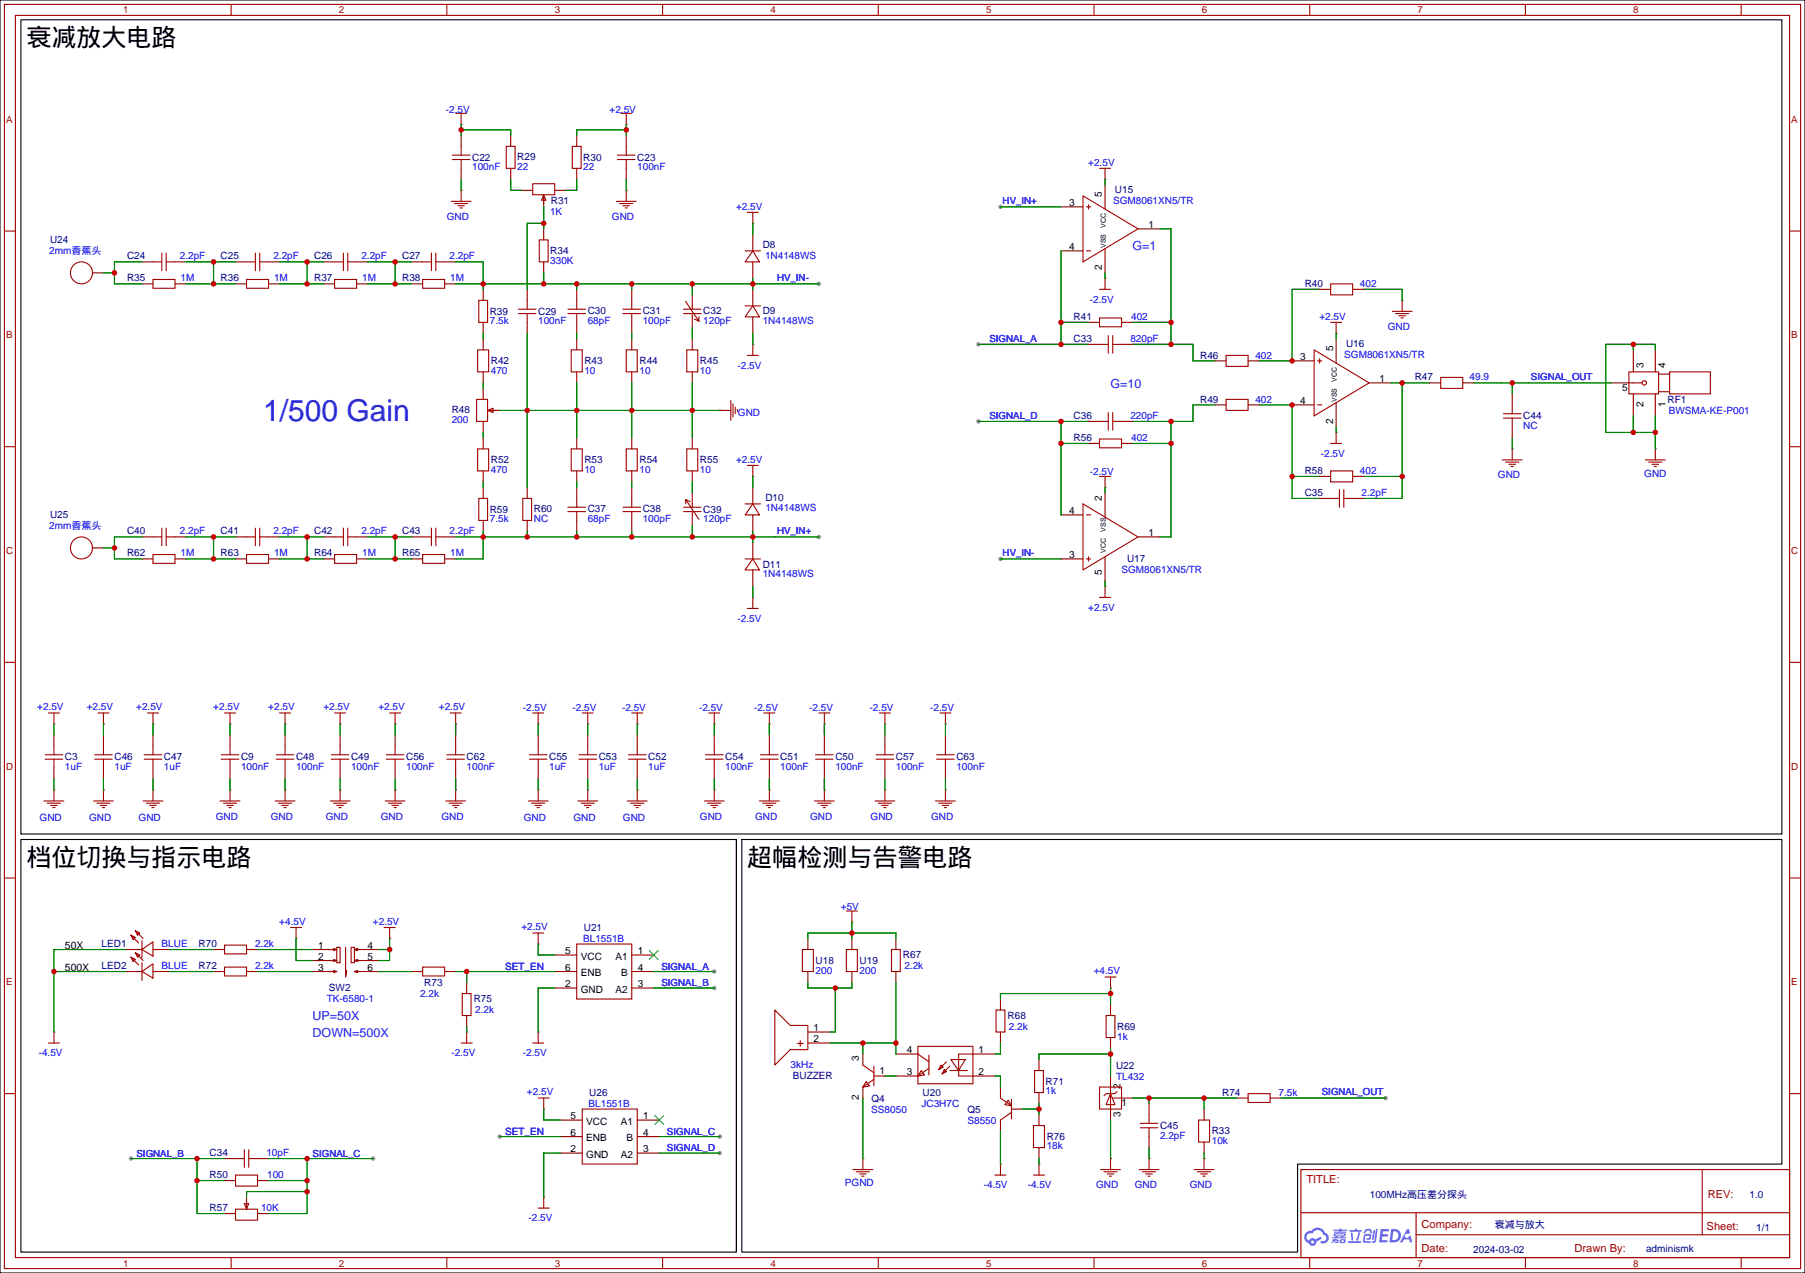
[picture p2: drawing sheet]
<svg xmlns="http://www.w3.org/2000/svg" width="417mm" height="294mm" viewBox="0 0 417 294" stroke-linecap="round" stroke-linejoin="round" font-family="sans-serif">
<path d="M0 0h416.6v293.9h-416.6z" fill="#fff" stroke="#000" stroke-width=".25"/>
<g fill="#999">
<circle cx="189" cy="65.5" r=".51"/>
<circle cx="189" cy="124" r=".51"/>
<circle cx="164.8" cy="224.3" r=".51"/>
<circle cx="164.8" cy="228.1" r=".51"/>
<circle cx="319.8" cy="253.5" r=".51"/>
<circle cx="230.9" cy="129" r=".51"/>
<circle cx="230.9" cy="47.8" r=".51"/>
<circle cx="166.1" cy="262.4" r=".51"/>
<circle cx="166.1" cy="266.2" r=".51"/>
<circle cx="115.3" cy="262.4" r=".51"/>
<circle cx="225.8" cy="97.3" r=".51"/>
<circle cx="225.8" cy="79.5" r=".51"/>
<circle cx="30.2" cy="267.5" r=".51"/>
<circle cx="86.1" cy="267.5" r=".51"/>
</g>
<g fill="none" stroke="#a10000" stroke-width=".25">
<path d="M1 1h414.5v291.9h-414.5zM3.6 3.6h409.4v286.7h-409.4zM53.3 1v2.6M103.1 1v2.6M152.9 1v2.6M202.7 1v2.6M252.5 1v2.6M302.3 1v2.6M352 1v2.6M401.8 1v2.6M1 53.3h2.6M413 53.3h2.5"/>
<path d="M1 103.1h2.6M413 103.1h2.5M1 152.9h2.6M413 152.9h2.5M1 202.7h2.6M413 202.7h2.5M1 252.5h2.6M413 252.5h2.5M300.2 270h112.8v20.3h-112.8zM300.3 280h112.6M326.8 280v10.1M392.8 270v15.1"/>
<path d="M53.3 290.3v2.6M103.1 290.3v2.6M152.9 290.3v2.6M202.7 290.3v2.6M252.5 290.3v2.6M302.3 290.3v2.6M326.8 285.1h86.1M352 290.3v2.6M401.8 290.3v2.6"/>
</g>
<g fill="#5487ff">
<path d="M318.7 283.7h1.6l.3 .2-.1 .3-1.3 .1-.1 .6h1.1l.2 .3-.3 .3h-1.1l-.1 .8h1.2l.1 .2-.1 .3h-1.9z"/>
<path d="M324.7 283.8h.5l.2 .9-.4 .2a.49 .49 0 0 0-.7 .2 .49 .49 0 0 0 .3 .7 .49 .49 0 0 0 .6-.4l.3-.2 .4 1.6h-.5l-.2-.7h-1.2l-.3 .7h-.6z"/>
<path d="M316.9 284h.4l-.2 2-.3 .2-.1-.2z"/>
<path d="M317.5 283.7h.4l-.3 2.7a.57 .57 0 0 1-.4 .5 .57 .57 0 0 1-.6-.2l.6-.3z"/>
<path d="M315.1 283.9l.5-.2h.7l.3 1h-.3l-.3-.6h-.6l-.4 .6h-.3z"/>
<path d="M314.9 285l1.2-.1a.76 .76 0 0 1 .4 .7 .76 .76 0 0 1-.6 .6h-.5l-.1-.2 .7-.2 .1-.5h-.9l-.3 1.2h1.3l.2 .3-.3 .1h-1.1l-.4-.1-.1-.4z"/>
<path d="M311.1 286.5h2.9l.1 .2-.2 .2h-2.7z"/>
<path d="M313.5 284.5h.4a2.55 2.55 0 0 1-.8 1.9l-.1-.1z"/>
<path d="M311.7 284.5h.4l.2 1.7-.2 .2-.2-.2z"/>
<path d="M311.4 284h1.3v-.4h.4v.4h1l.2 .2-.2 .2h-2.6z"/>
<path d="M307.4 286.1l1-.1v.1l.4 .1v.7l-.7 .1v-.3l.4-.1v-.1l-.3-.1-.8 .6-.1-.3 .5-.3h-.4z"/>
<path d="M307.8 283.9h1.3l.1-.2 .4-.1v.3h1.2l.1 .1-1.4 .2v.1h1l.2 .2-.2 .1h-2.6v-.3h1.2v-.1h-1.3z"/>
<path d="M321.1 283.7l-.5 3.1h1a1.56 1.56 0 0 0 1.7-1.6 1.56 1.56 0 0 0-1.8-1.5zM321.6 284.3a1.05 1.05 0 0 1 1.1 1.1 1.05 1.05 0 0 1-1.4 .9z"/>
<path d="M307.8 284.8v.5l.4 .3h-.8l.1 .3 3.2-.1-.1-.2h-.7l.1-.1a.43 .43 0 0 0 .5-.3 .43 .43 0 0 0-.2-.5h-2.2zM308.2 285h2l-.2 .2h-1.8zM308.6 285.4h1l-.1 .2h-.9z"/>
<path d="M309.2 286.2v.8l1.3-.1v-.8zM309.6 286.4h.5v.3h-.6z"/>
<path d="M301.4 284.6a1.47 1.47 0 0 0 .7 2.4 .89 .89 0 0 0 1 .6 .89 .89 0 0 0 .7-1l1.2-.6-.2-.5-1.2 .6-.4-.2h-.6l-.5 .5a.9 .9 0 0 1-.5-1.2 .9 .9 0 0 1 1.3-.4 1.3 1.3 0 0 1 1.3-.8 1.3 1.3 0 0 1 1.2 1.1 .75 .75 0 0 1 .7 .9 .75 .75 0 0 1-1.1 .5l-.2 .1v.3a1.28 1.28 0 0 0 1.8-.6 1.28 1.28 0 0 0-.8-1.7 1.9 1.9 0 0 0-3.3-.5l-.6 .1zM302.6 286.7a.35 .35 0 0 1 .7 0 .35 .35 0 0 1-.7 0z"/>
</g>
<g fill="none" stroke="#a10000" stroke-width=".25">
<path d="M104.4 36.8h4.1M104.4 35.8h4.1M105.2 26.2h2.5M106.4 26.2v2.5M106.4 33.8v2M106.4 36.8v2.1M116.8 33.8h2.1v5.1h-2.1zM132.1 33.8h2v5.1h-2zM142.5 36.8h4.1M142.5 35.8h4.1M143.3 26.2h2.5M144.5 26.2v2.5"/>
<path d="M144.5 33.8v2M144.5 36.8v2.1M253.7 38.9h2.6M255 38.9v2.5M37.3 58.4v4.1M38.4 58.4v4.1M58.9 58.4v4.1M59.9 58.4v4.1M79.2 58.4v4.1M80.3 58.4v4.1M99.6 58.4v4.1M100.6 58.4v4.1"/>
<path d="M104.1 46.5h4.6M104.9 47h3M105.7 47.5h1.5M106.2 48h.5M106.4 43.9v2.6M122.9 42.4h5.1v2.6h-5.1zM124.5 55.4h2v5.1h-2zM125.5 45l.5 1.2h-1zM125.5 45.5v1.2M142.2 46.5h4.6M143 47h3M143.8 47.5h1.5"/>
<path d="M144.3 48h.5M144.5 43.9v2.6M172 57.9h3.5M172.5 49h2.5M173.7 57.9l1.6 2.6h-3.3zM173.7 49v2.6M249.9 45.2l12.7 7.6-12.7 7.7zM250.7 57.9h1M250.7 47.8h1M251.2 47.2v1.1M35.3 64.5h5.1v2h-5.1zM35.3 60.5h2"/>
<path d="M38.4 60.5h2M56.9 64.5h5.1v2h-5.1zM56.9 60.5h2M59.9 60.5h2.1M77.2 64.5h5.1v2h-5.1zM77.2 60.5h2M80.3 60.5h2M97.5 64.5h5.1v2h-5.1zM97.5 60.5h2.1M100.6 60.5h2M110.5 69.3h2v5.1h-2zM119.6 72.4h4.1"/>
<path d="M119.6 71.4h4.1M121.7 69.3v2.1M121.7 72.4v2M131.1 72.4h4M131.1 71.4h4M133.1 69.3v2.1M133.1 72.4v2M143.8 72.4h4M143.8 71.4h4M145.8 69.3v2.1M145.8 72.4v2M157.7 72.4h4.1"/>
<path d="M157.7 71.4h4.1M158.2 69.6l3.1 4.6v-1M159.8 70.6v.8M159.8 72.4v.8M160.3 73.7l1 .5M172 70.6h3.5M173.7 70.6l1.6 2.6h-3.3zM173.7 79.5v2.5M253.7 73.4h5.1v2h-5.1zM253.7 66.8h2.6M253.7 79.5h2.1M255 64.3v2.5"/>
<path d="M255.8 77.5v4M256.8 77.5v4M256.8 79.5h2M307.1 65.5h5.1v2.6h-5.1zM307.1 74.4h2.5M308.4 74.4v2.6M321.3 71.9h4.6M322.1 72.4h3M322.8 72.9h1.6M323.3 73.4h.5M323.6 69.3v2.6M110 92.2h2.5v5.1h-2.5z"/>
<path d="M110.2 80.8h2.6v5.1h-2.6zM112.5 94.7l1.3-.5v1zM113 94.7h1.3M131.8 80.8h2.6v5.1h-2.6zM144.5 80.8h2.6v5.1h-2.6zM158.5 80.8h2.5v5.1h-2.5zM166.1 94.7h2.6M168.7 92.5v4.5M169.2 93.2v3.1M169.7 94v1.5M170.2 94.5v.5M172.5 82h2.5"/>
<path d="M253.7 97.3h2.1M255.8 95.2v4.1M256.8 95.2v4.1M256.8 97.3h2M283 82h5v2.6h-5zM283 92.2h5v2.5h-5zM303.3 80.8l12.7 7.6-12.7 7.6zM304 93.5h1.1M304 83.3h1.1M304.5 82.8v1M308.4 99.8v2.6M332.5 87.1h5.1v2.6h-5.1z"/>
<path d="M347 96.5h4M347 95.5h4M349 93.5v2M349 96.5v2.1M375.9 85.9h6.9v5h-6.9zM376.9 88.4h2.1M382.8 90.4h2.5M382.8 86.4h2.5M385.3 85.9h9.4v5h-9.4zM110.2 103.6h2.6v5.1h-2.6zM110.5 115.1h2v5h-2zM120.6 115.1h2.1v5h-2.1z"/>
<path d="M131.1 118.1h4M131.1 117.1h4M131.8 103.6h2.6v5.1h-2.6zM133.1 115.1v2M133.1 118.1v2M143.8 118.1h4M143.8 117.1h4M144.5 103.6h2.6v5.1h-2.6zM145.8 115.1v2M145.8 118.1v2M157.7 118.1h4.1M157.7 117.1h4.1"/>
<path d="M158.2 116.3v-1l3.1 4.6M158.2 115.3l1.1 .5M158.5 103.6h2.5v5.1h-2.5zM159.8 116.3v.8M159.8 118.1v.8M172 116.3h3.5M172.5 107.4h2.5M173.7 116.3l1.6 2.6h-3.3zM173.7 107.4v2.6M249.9 116.3l12.7 7.7-12.7 7.6zM250.7 118.9h1M253.7 101.3h5.1v2.1h-5.1z"/>
<path d="M253.7 110h2.6M255 110v2.5M307.1 108.7h5.1v2.6h-5.1zM307.1 102.4h2.5M307.1 115.1h2M309.1 113v4.1M310.1 113v4.1M310.1 115.1h2.1M346.7 106.2h4.6M347.5 106.7h3M348.2 107.2h1.6M348.7 107.7h.5"/>
<path d="M349 103.6v2.6M379.7 106.2h4.6M380.5 106.7h3M381.3 107.2h1.5M381.8 107.7h.5M382 103.6v2.6M35.3 128h5.1v2h-5.1zM35.3 124h2M37.3 121.9v4.1M38.4 124h2M38.4 121.9v4.1M56.9 128h5.1v2h-5.1z"/>
<path d="M56.9 124h2M58.9 121.9v4.1M59.9 124h2.1M59.9 121.9v4.1M77.2 128h5.1v2h-5.1zM77.2 124h2M79.2 121.9v4.1M80.3 124h2M80.3 121.9v4.1M97.5 128h5.1v2h-5.1zM97.5 124h2.1M99.6 121.9v4.1"/>
<path d="M100.6 121.9v4.1M100.6 124h2M172 129h3.5M173.7 129l1.6 2.6h-3.3zM173.7 137.9v2.6M250.7 129h1M251.2 128.5v1M253.7 137.9h2.6M255 135.4v2.5M172.5 140.5h2.5M10.4 175.3h4.1M10.4 174.2h4.1"/>
<path d="M11.2 164.6h2.5M12.4 164.6v2.5M12.4 172.2v2M12.4 175.3v2M21.8 175.3h4.1M21.8 174.2h4.1M22.6 164.6h2.5M23.9 164.6v2.5M23.9 172.2v2M23.9 175.3v2M33.3 175.3h4M33.3 174.2h4"/>
<path d="M34 164.6h2.6M35.3 164.6v2.5M35.3 172.2v2M35.3 175.3v2M51.1 175.3h4M51.1 174.2h4M51.8 164.6h2.6M53.1 164.6v2.5M53.1 172.2v2M53.1 175.3v2M63.8 175.3h4M63.8 174.2h4"/>
<path d="M64.5 164.6h2.6M65.8 164.6v2.5M65.8 172.2v2M65.8 175.3v2M76.5 175.3h4M76.5 174.2h4M77.2 164.6h2.6M78.5 164.6v2.5M78.5 172.2v2M78.5 175.3v2M89.2 175.3h4M89.2 174.2h4"/>
<path d="M89.9 164.6h2.6M91.2 164.6v2.5M91.2 172.2v2M91.2 175.3v2M103.1 175.3h4.1M103.1 174.2h4.1M103.9 164.6h2.5M105.2 164.6v2.5M105.2 172.2v2M105.2 175.3v2M122.2 175.3h4M122.2 174.2h4"/>
<path d="M122.9 164.6h2.6M124.2 164.6v2.5M124.2 172.2v2M124.2 175.3v2M133.6 175.3h4.1M133.6 174.2h4.1M134.4 164.6h2.5M135.6 164.6v2.5M135.6 172.2v2M135.6 175.3v2M145 175.3h4.1M145 174.2h4.1"/>
<path d="M145.8 164.6h2.5M147.1 164.6v2.5M147.1 172.2v2M147.1 175.3v2M162.8 175.3h4.1M162.8 174.2h4.1M163.6 164.6h2.5M164.8 164.6v2.5M164.8 172.2v2M164.8 175.3v2M175.5 175.3h4.1M175.5 174.2h4.1"/>
<path d="M176.3 164.6h2.5M177.5 164.6v2.5M177.5 172.2v2M177.5 175.3v2M188.2 175.3h4.1M188.2 174.2h4.1M189 164.6h2.5M190.2 164.6v2.5M190.2 172.2v2M190.2 175.3v2M202.2 175.3h4M202.2 174.2h4"/>
<path d="M202.9 164.6h2.6M204.2 164.6v2.5M204.2 172.2v2M204.2 175.3v2M216.2 175.3h4M216.2 174.2h4M216.9 164.6h2.6M218.2 164.6v2.5M218.2 172.2v2M218.2 175.3v2M10.2 184.9h4.5M10.9 185.4h3.1"/>
<path d="M11.7 185.9h1.5M12.2 186.4h.5M12.4 182.4v2.5M21.6 184.9h4.6M22.4 185.4h3M23.1 185.9h1.5M23.6 186.4h.5M23.9 182.4v2.5M33 184.9h4.6M33.8 185.4h3M34.5 185.9h1.6M35.1 186.4h.5"/>
<path d="M35.3 182.4v2.5M50.8 184.9h4.6M51.6 185.4h3M52.3 185.9h1.5M52.8 186.4h.5M53.1 182.4v2.5M63.5 184.9h4.6M64.3 185.4h3M65 185.9h1.5M65.5 186.4h.5M65.8 182.4v2.5M76.2 184.9h4.6"/>
<path d="M77 185.4h3M77.7 185.9h1.5M78.2 186.4h.5M78.5 182.4v2.5M88.9 184.9h4.6M89.7 185.4h3M90.4 185.9h1.5M90.9 186.4h.5M91.2 182.4v2.5M102.9 184.9h4.5M103.6 185.4h3.1M104.4 185.9h1.5"/>
<path d="M104.9 186.4h.5M105.2 182.4v2.5M121.9 184.9h4.6M122.7 185.4h3M123.4 185.9h1.6M124 186.4h.5M124.2 182.4v2.5M133.3 184.9h4.6M134.1 185.4h3.1M134.9 185.9h1.5M135.4 186.4h.5M135.6 182.4v2.5"/>
<path d="M144.8 184.9h4.6M145.5 185.4h3.1M146.3 185.9h1.5M146.8 186.4h.5M147.1 182.4v2.5M162.6 184.9h4.5M163.3 185.4h3.1M164.1 185.9h1.5M164.6 186.4h.5M164.8 182.4v2.5M175.3 184.9h4.5M176 185.4h3.1"/>
<path d="M176.8 185.9h1.5M177.3 186.4h.5M177.5 182.4v2.5M188 184.9h4.5M188.7 185.4h3.1M189.5 185.9h1.5M190 186.4h.5M190.2 182.4v2.5M201.9 184.9h4.6M202.7 185.4h3M203.5 185.9h1.5M204 186.4h.5"/>
<path d="M204.2 182.4v2.5M215.9 184.9h4.6M216.7 185.4h3M217.4 185.9h1.5M217.9 186.4h.5M218.2 182.4v2.5M30.2 215.9l1 .5-.5 .5zM30.2 215.9l1.8 1.8M31.2 220l1.1 .5-.6 .5zM31.2 214.9l1.1 .5-.6 .5zM31.2 220l1.8 1.7M31.2 214.9l1.8 1.8"/>
<path d="M32.8 219.2l2.5-1.8v3.3zM32.8 217.2v4M51.8 218.2h5.1v2h-5.1zM67.1 214.1h2.5M68.3 214.1v2.6M74.7 219.2h3l-.7 .3M77 218.9l.7 .3M77.7 218.7h.8v3.5h-.8zM79.8 218.7v6.9l.2-1.6M81 218.7h.8v3.5h-.8zM82.5 218.9l-.7 .3M84.8 219.2h-3l.7 .3"/>
<path d="M88.6 214.1h2.6M89.9 214.1v2.6M122.9 215.4h2.6M124.2 215.4v2.5M133.1 217.9h12.7v12.7h-12.7zM185.2 219.2h2.5v5.1h-2.5zM195.3 219.2h2.6v5.1h-2.6zM195.3 210.3h2.6M196.6 210.3v2.6M205.7 219.2h2.1v5.1h-2.1zM12.4 238.3v2.5M30.2 221l1 .5-.5 .5z"/>
<path d="M30.2 221l1.8 1.8M32.8 224.3l2.5-1.8v3.3zM32.8 222.2v4.1M51.8 223.3h5.1v2h-5.1zM74.7 224.3h3l-.7 .2M74.7 221.7h3l-.7 .3M77 224l.7 .3M77 221.5l.7 .2M82.5 224l-.7 .3M82.5 221.5l-.7 .2M84.8 224.3h-3l.7 .2M84.8 221.7h-3l.7 .3"/>
<path d="M97.5 223.3h5.1v2h-5.1zM106.7 229.4h2v5h-2zM107.7 238.3v2.5M124.2 238.3v2.5M178.8 233.2l3.6 3.5h4v5.6h-4l-3.6 3.6zM229.9 233.2h2v5.1h-2zM255 225.6h2.6M255.3 234.4h2v5.1h-2zM256.3 225.6v2.5M11.2 240.8h2.5M106.4 240.8h2.6M122.9 240.8h2.6"/>
<path d="M124.2 253.5h2.5M125.5 253.5v2.5M134.4 256h12.7v12.7h-12.7zM199.1 245.9l2.6 1.7M199.9 249.7l.8 1-1.6 .3zM201.7 249.2l-2.6 1.8M201.7 246.1v4.6M211.8 241.6h12.7v8.6h-12.7zM211.8 243.3l2.6 1.8M212.6 247.1l.8 1.1-1.6 .2zM214.4 246.6l-2.6 1.8M214.4 243.6v4.6"/>
<path d="M217.2 245.9l.5 .5-1 .5zM217.9 246.9l.5 .5-1 .5zM218.4 245.1l-1.7 1.8M219.2 246.1l-1.8 1.8M219.2 247.1h4.1M219.5 244.6h3.3l-1.6 2.5zM224.5 243.3h-3.3v5.1h3.3M230.9 253.5l2.5 1.8M232.7 254l.7 1.3-1.5-.3zM233.4 256.8l-2.5 1.8M233.4 253.7v4.6M238.5 259.8h2.5v5.1h-2.5z"/>
<path d="M238.8 247.1h2v5.1h-2zM253.7 251h5.1v5h-5.1zM256.3 252.5l1 2.5h-2zM256.3 251v5M256.8 253.5h2M257.8 252l-.5 .5h-2l-.5 .5M263.1 259.3h4.1M265.2 257.3v2M276.6 258.6h2.5v5.1h-2.5zM288 252.5h5.1v2h-5.1zM54.4 271.3h5v2.5h-5zM54.4 279.1h5v2.6h-5z"/>
<path d="M54.4 267.5h2M56.4 277.9h1l-.5 1.2zM56.4 265.4v4.1M56.9 277.4v1.2M57.4 265.4v4.1M57.4 267.5h2M124.2 278.9h2.5M125.5 276.4v2.5M196.8 270h4.6M197.6 270.5h3.1M198.4 271h1.5M198.9 271.5h.5"/>
<path d="M199.1 267.5v2.5M229.6 271.3h2.6M230.9 268.7v2.6M238.5 271.3h2.5M239.8 268.7v2.6M254 270h4.6M254.8 270.5h3M255.5 271h1.5M256 271.5h.5M256.3 267.5v2.5M262.9 270h4.6M263.1 260.3h4.1"/>
<path d="M263.7 270.5h3M264.4 271h1.5M264.9 271.5h.5M265.2 260.3v2.1M265.2 267.5v2.5M275.6 270h4.6M276.4 270.5h3M277.1 271h1.5M277.6 271.5h.5M277.9 267.5v2.5"/>
<circle cx="18.8" cy="63" r="2.54"/>
<circle cx="379.5" cy="88.4" r=".51"/>
<circle cx="18.8" cy="126.5" r="2.54"/>
</g>
<g fill="none" stroke="#870000" stroke-width=".25">
<path d="M106.4 28.7h.1M106.4 31.2v2.6M106.4 38.9v2.5M117.9 31.2v2.6M117.9 38.9v2.5M133.1 31.2v2.6M133.1 38.9v2.5M144.5 28.7h.1M144.5 31.2v2.6M144.5 38.9v2.5M106.4 43.9h.1M120.4 43.9h2.5"/>
<path d="M125.5 45.2v2.6M125.5 52.8v2.6M128 43.9h2.6M144.5 43.9h.1M173.7 51.6h.1M173.7 54.1v3.8M244.9 47.8h5M244.9 57.9h5M255 41.4h.1M255 42.7v5.6M255 57.4v5.6M262.6 52.8h5.1"/>
<path d="M21.3 63h2.6M32.8 60.5h2.5M32.8 65.5h2.5M40.4 60.5h2.5M40.4 65.5h2.5M54.4 60.5h2.5M54.4 65.5h2.5M62 60.5h2.5M62 65.5h2.5M74.7 60.5h2.5M74.7 65.5h2.5M82.3 60.5h2.5"/>
<path d="M82.3 65.5h2.5M95 60.5h2.5M95 65.5h2.5M102.6 60.5h2.6M102.6 65.5h2.6M111.5 66.8v2.5M111.5 74.4v2.6M111.5 78.2v2.6M121.7 66.8v2.5M121.7 74.4v2.6M125.5 60.5v2.5M133.1 66.8v2.5"/>
<path d="M133.1 74.4v2.6M133.1 78.2v2.6M145.8 66.8v2.5M145.8 74.4v2.6M145.8 78.2v2.6M159.8 68.1v2.5M159.8 73.2v2.5M159.8 78.2v2.6M173.7 79.5h.1M173.7 60.5v3.8M173.7 66.8v3.8M173.7 73.2v3.8"/>
<path d="M251.2 74.4h2.5M251.2 79.5h2.5M255 64.3h.1M258.8 74.4h2.6M258.8 79.5h2.6M304.5 66.8h2.6M308.4 77h.1M308.4 78.2v5.6M312.2 66.8h2.5M323.6 69.3h.1M111.5 85.9v2.5M111.5 89.7v2.5"/>
<path d="M111.5 97.3v2.5M112.8 94.7h2.5M133.1 85.9v2.5M145.8 85.9v2.5M159.8 85.9v2.5M166.1 94.7h.1M251.2 97.3h2.5M258.8 97.3h2.6M280.4 83.3h2.6M280.4 93.5h2.6M288 83.3h2.6M288 93.5h2.6"/>
<path d="M298.2 83.3h5.1M298.2 93.5h5.1M308.4 99.8h.1M308.4 93v5.6M316 88.4h5.1M329.9 88.4h2.6M337.6 88.4h2.5M349 90.9v2.6M349 98.6v2.5M371.9 88.4h5M376.9 80.8v5.1M376.9 90.9v5.1"/>
<path d="M382 80.8v5.1M382 90.9v5.1M111.5 101.1v2.5M111.5 108.7v2.6M111.5 112.5v2.6M121.7 112.5v2.6M133.1 101.1v2.5M133.1 108.7v2.6M133.1 112.5v2.6M145.8 101.1v2.5M145.8 108.7v2.6M145.8 112.5v2.6"/>
<path d="M159.8 101.1v2.5M159.8 108.7v2.6M159.8 113.8v2.5M159.8 118.9v2.5M173.7 110h.1M173.7 112.5v3.8M173.7 118.9v3.8M244.9 118.9h5M251.2 102.4h2.5M255 112.5h.1M255 113.8v5.6M258.8 102.4h2.6"/>
<path d="M304.5 115.1h2.6M304.5 110h2.6M312.2 115.1h2.5M312.2 110h2.5M349 103.6h.1M382 103.6h.1M21.3 126.5h2.6M32.8 124h2.5M32.8 129h2.5M40.4 124h2.5M40.4 129h2.5M54.4 124h2.5"/>
<path d="M54.4 129h2.5M62 124h2.5M62 129h2.5M74.7 124h2.5M74.7 129h2.5M82.3 124h2.5M82.3 129h2.5M95 124h2.5M95 129h2.5M102.6 124h2.6M102.6 129h2.6M111.5 120.1v2.6"/>
<path d="M121.7 120.1v2.6M133.1 120.1v2.6M145.8 120.1v2.6M173.7 137.9h.1M173.7 125.2v3.8M173.7 131.6v3.8M244.9 129h5M255 135.4h.1M255 128.5v5.6M262.6 124h5.1M12.4 167.1h.1M12.4 169.7v2.5"/>
<path d="M12.4 177.3v2.5M23.9 167.1h.1M23.9 169.7v2.5M23.9 177.3v2.5M35.3 167.1h.1M35.3 169.7v2.5M35.3 177.3v2.5M53.1 167.1h.1M53.1 169.7v2.5M53.1 177.3v2.5M65.8 167.1h.1M65.8 169.7v2.5"/>
<path d="M65.8 177.3v2.5M78.5 167.1h.1M78.5 169.7v2.5M78.5 177.3v2.5M91.2 167.1h.1M91.2 169.7v2.5M91.2 177.3v2.5M105.2 167.1h.1M105.2 169.7v2.5M105.2 177.3v2.5M124.2 167.1h.1M124.2 169.7v2.5"/>
<path d="M124.2 177.3v2.5M135.6 167.1h.1M135.6 169.7v2.5M135.6 177.3v2.5M147.1 167.1h.1M147.1 169.7v2.5M147.1 177.3v2.5M164.8 167.1h.1M164.8 169.7v2.5M164.8 177.3v2.5M177.5 167.1h.1M177.5 169.7v2.5"/>
<path d="M177.5 177.3v2.5M190.2 167.1h.1M190.2 169.7v2.5M190.2 177.3v2.5M204.2 167.1h.1M204.2 169.7v2.5M204.2 177.3v2.5M218.2 167.1h.1M218.2 169.7v2.5M218.2 177.3v2.5M12.4 182.4h.1M23.9 182.4h.1"/>
<path d="M35.3 182.4h.1M53.1 182.4h.1M65.8 182.4h.1M78.5 182.4h.1M91.2 182.4h.1M105.2 182.4h.1M124.2 182.4h.1M135.6 182.4h.1M147.1 182.4h.1M164.8 182.4h.1M177.5 182.4h.1M190.2 182.4h.1"/>
<path d="M204.2 182.4h.1M218.2 182.4h.1M29 219.2h3.8M35.3 219.2h3.8M49.3 219.2h2.5M56.9 219.2h2.5M68.3 216.7h.1M72.1 219.2h2.6M84.8 219.2h2.6M89.9 216.7h.1M124.2 217.9h.1M186.4 216.7v2.5"/>
<path d="M196.6 212.9h.1M196.6 216.7v2.5M206.8 216.7v2.5M12.4 238.3h.1M29 224.3h3.8M35.3 224.3h3.8M49.3 224.3h2.5M56.9 224.3h2.5M72.1 224.3h2.6M72.1 221.7h2.6M84.8 224.3h2.6M84.8 221.7h2.6"/>
<path d="M95 224.3h2.5M102.6 224.3h2.6M107.7 238.3h.1M107.7 226.8v2.6M107.7 234.4v2.6M124.2 238.3h.1M128 220.5h5.1M128 228.1h5.1M128 224.3h5.1M145.8 220.5h5.1M145.8 228.1h5.1M145.8 224.3h5.1"/>
<path d="M186.4 238.3h5.1M186.4 224.3v2.5M196.6 224.3v2.5M206.8 224.3v2.5M230.9 230.6v2.6M230.9 238.3v2.5M256.3 228.1h.1M256.3 231.9v2.5M256.3 239.5v2.6M125.5 256h.1M129.3 258.6h5.1M147.1 258.6h5"/>
<path d="M186.4 240.8h5.1M199.1 243.3v2.6M199.1 251v2.5M201.7 248.4h2.5M206.8 243.3h5M206.8 248.4h5M224.5 243.3h5.1M224.5 248.4h5.1M230.9 251v2.5M230.9 258.6v2.5M233.4 256h2.6M239.8 244.6v2.5"/>
<path d="M239.8 252.2v2.6M239.8 257.3v2.5M256.3 248.4v2.6M256.3 256v2.6M258.8 253.5h2.6M265.2 254.8v2.5M277.9 256v2.6M285.5 253.5h2.5M293.1 253.5h2.6M51.8 272.5h2.6M51.8 267.5h2.6M56.9 276.4v2.5"/>
<path d="M59.4 272.5h2.6M59.4 267.5h2.6M125.5 276.4h.1M129.3 266.2h5.1M129.3 262.4h5.1M147.1 266.2h5M147.1 262.4h5M199.1 267.5h.1M230.9 268.7h.1M239.8 268.7h.1M239.8 264.9v2.6M256.3 267.5h.1"/>
<path d="M265.2 267.5h.1M265.2 262.4v2.5M277.9 267.5h.1M277.9 263.7v2.5M51.8 280.2h2.6M59.4 280.2h2.6"/>
</g>
<path d="M149.9 219.5l2 2M151.9 219.5l-2 2M151.1 257.6l2.1 2M153.2 257.6l-2.1 2" fill="none" stroke="#3c3" stroke-width=".25"/>
<path d="M4.8 4.6h406.4v187.9h-406.4zM4.8 193.8h165.1v95.3h-165.1zM171.2 193.8h240v74.9h-111.7v20.4h-128.3z" fill="none" stroke="#000" stroke-width=".25"/>
<g fill="none" stroke="#008700" stroke-width=".25">
<path d="M106.4 30h11.5v1.2M106.4 28.7v2.5M144.5 30h-11.4v1.2M144.5 28.7v2.5M106.4 41.4v2.5M117.9 41.4v2.5h2.5M125.5 47.8v5M125.5 51.6h-3.8v15.2M133.1 41.4v2.5h-2.5M144.5 41.4v2.5M173.7 51.6v2.5M230.9 47.8h14"/>
<path d="M244.9 57.9v21.6M255 41.4v1.3M267.7 52.8h2.6v26.7M23.9 63h2.5M32.8 60.5h-6.4v5h6.4M42.9 65.5h11.5M42.9 60.5h11.5M49.3 60.5v5M64.5 65.5h10.2M64.5 60.5h10.2M70.9 60.5v5M84.8 65.5h10.2"/>
<path d="M84.8 60.5h10.2M91.2 60.5v5M105.2 65.5h83.8M105.2 60.5h6.3v6.3M111.5 77v1.2M121.7 77v35.5M125.5 63v2.5M133.1 65.5v1.3M133.1 77v1.2M145.8 65.5v1.3M145.8 77v1.2M159.8 65.5v2.6"/>
<path d="M159.8 75.7v2.5M173.7 64.3v2.5M173.7 77v2.5M225.8 79.5h25.4M244.9 74.4h6.3M255 63v1.3M261.4 79.5h13.9v3.8h5.1M261.4 74.4h8.9M304.5 66.8h-6.3v16.5h-7.6M308.4 77v1.2M314.7 66.8h8.9v2.5M376.9 79.5v1.3"/>
<path d="M111.5 88.4v1.3M111.5 99.8v1.3M115.3 94.7h50.8M133.1 88.4v12.7M145.8 88.4v12.7M159.8 88.4v12.7M225.8 97.3h25.4M244.9 97.3v21.6M270.3 97.3v26.7h-2.6M280.4 93.5h-5.1v3.8h-13.9M290.6 93.5h7.6v21.6h6.3M308.4 98.6v1.2"/>
<path d="M321.1 88.4h8.8M323.6 88.4v26.7h-8.9M340.1 88.4h31.8M349 88.4v2.5M376.9 96v3.8M382 80.8v-1.3h-11.4v20.3h11.4M382 96v7.6M111.5 111.3v1.2M133.1 111.3v1.2M145.8 111.3v1.2M159.8 111.3v2.5M173.7 110v2.5"/>
<path d="M244.9 102.4h6.3M255 112.5v1.3M261.4 102.4h8.9M298.2 110h6.3M314.7 110h8.9M349 101.1v2.5M23.9 126.5h2.5M32.8 124h-6.4v5h6.4M42.9 124h11.5M42.9 129h11.5M49.3 124v5M64.5 124h10.2"/>
<path d="M64.5 129h10.2M70.9 124v5M84.8 124h10.2M84.8 129h10.2M91.2 124v5M105.2 124h83.8M111.5 122.7v6.3h-6.3M121.7 122.7v1.3M133.1 122.7v1.3M145.8 122.7v1.3M159.8 121.4v2.6M173.7 122.7v2.5"/>
<path d="M173.7 135.4v2.5M230.9 129h14M255 134.1v1.3M12.4 167.1v2.6M12.4 179.8v2.6M23.9 167.1v2.6M23.9 179.8v2.6M35.3 167.1v2.6M35.3 179.8v2.6M53.1 167.1v2.6M53.1 179.8v2.6M65.8 167.1v2.6"/>
<path d="M65.8 179.8v2.6M78.5 167.1v2.6M78.5 179.8v2.6M91.2 167.1v2.6M91.2 179.8v2.6M105.2 167.1v2.6M105.2 179.8v2.6M124.2 167.1v2.6M124.2 179.8v2.6M135.6 167.1v2.6M135.6 179.8v2.6M147.1 167.1v2.6"/>
<path d="M147.1 179.8v2.6M164.8 167.1v2.6M164.8 179.8v2.6M177.5 167.1v2.6M177.5 179.8v2.6M190.2 167.1v2.6M190.2 179.8v2.6M204.2 167.1v2.6M204.2 179.8v2.6M218.2 167.1v2.6M218.2 179.8v2.6M29 219.2h-16.6v19.1"/>
<path d="M39.1 219.2h10.2M59.4 219.2h12.7M68.3 216.7v5h3.8M87.4 219.2h2.5M89.9 216.7v5h-2.5M124.2 217.9v2.6h3.8M186.4 216.7v-1.3h20.4v1.3M196.6 212.9v3.8M12.4 224.3h16.6M39.1 224.3h10.2M59.4 224.3h12.7M87.4 224.3h7.6"/>
<path d="M105.2 224.3h22.8M107.7 224.3v2.5M107.7 237v1.3M128 228.1h-3.8v10.2M150.9 224.3h13.9M150.9 228.1h13.9M186.4 226.8v1.3h10.2v-1.3M192.8 228.1v10.2h-1.3M206.8 226.8v16.5M256.3 228.1v3.8M256.3 229.4h-25.4v1.2M125.5 256v2.6h3.8"/>
<path d="M191.5 240.8h15.3M199.1 240.8v2.5M199.1 253.5v14M204.2 248.4h2.6M229.6 248.4h1.3v2.6M230.9 240.8v2.5h-1.3M236 256h3.8M239.8 254.8v2.5M256.3 242.1v6.3M256.3 258.6v8.9M256.3 243.3h-16.5v1.3M261.4 253.5h24.1"/>
<path d="M265.2 253.5v1.3M277.9 253.5v2.5M295.7 253.5h24.1M30.2 267.5h21.6M45.5 267.5v12.7h6.3M45.5 272.5h6.3M62 272.5h8.9M62 267.5h24.1M70.9 267.5v12.7h-8.9M70.9 275.1h-14v1.3M115.3 262.4h14M129.3 266.2h-3.8v10.2"/>
<path d="M152.1 262.4h14M152.1 266.2h14M230.9 261.1v7.6M239.8 267.5v1.2M265.2 264.9v2.6M277.9 266.2v1.3"/>
</g>
<g fill="#c00">
<circle cx="382" cy="99.8" r=".63"/>
<circle cx="376.9" cy="79.5" r=".63"/>
<circle cx="376.9" cy="99.8" r=".63"/>
<circle cx="349" cy="88.4" r=".63"/>
<circle cx="323.6" cy="110" r=".63"/>
<circle cx="323.6" cy="88.4" r=".63"/>
<circle cx="270.3" cy="97.3" r=".63"/>
<circle cx="270.3" cy="102.4" r=".63"/>
<circle cx="270.3" cy="79.5" r=".63"/>
<circle cx="270.3" cy="74.4" r=".63"/>
<circle cx="298.2" cy="83.3" r=".63"/>
<circle cx="298.2" cy="93.5" r=".63"/>
<circle cx="298.2" cy="110" r=".63"/>
<circle cx="125.5" cy="65.5" r=".63"/>
<circle cx="133.1" cy="65.5" r=".63"/>
<circle cx="145.8" cy="65.5" r=".63"/>
<circle cx="173.7" cy="65.5" r=".63"/>
<circle cx="159.8" cy="65.5" r=".63"/>
<circle cx="111.5" cy="65.5" r=".63"/>
<circle cx="159.8" cy="124" r=".63"/>
<circle cx="173.7" cy="124" r=".63"/>
<circle cx="145.8" cy="124" r=".63"/>
<circle cx="133.1" cy="124" r=".63"/>
<circle cx="121.7" cy="124" r=".63"/>
<circle cx="111.5" cy="124" r=".63"/>
<circle cx="144.5" cy="30" r=".63"/>
<circle cx="106.4" cy="30" r=".63"/>
<circle cx="125.5" cy="51.6" r=".63"/>
<circle cx="159.8" cy="94.7" r=".63"/>
<circle cx="121.7" cy="94.7" r=".63"/>
<circle cx="145.8" cy="94.7" r=".63"/>
<circle cx="133.1" cy="94.7" r=".63"/>
<circle cx="26.4" cy="63" r=".63"/>
<circle cx="26.4" cy="126.5" r=".63"/>
<circle cx="49.3" cy="129" r=".63"/>
<circle cx="49.3" cy="124" r=".63"/>
<circle cx="70.9" cy="129" r=".63"/>
<circle cx="70.9" cy="124" r=".63"/>
<circle cx="91.2" cy="129" r=".63"/>
<circle cx="91.2" cy="124" r=".63"/>
<circle cx="91.2" cy="65.5" r=".63"/>
<circle cx="91.2" cy="60.5" r=".63"/>
<circle cx="70.9" cy="60.5" r=".63"/>
<circle cx="70.9" cy="65.5" r=".63"/>
<circle cx="49.3" cy="60.5" r=".63"/>
<circle cx="49.3" cy="65.5" r=".63"/>
<circle cx="107.7" cy="224.3" r=".63"/>
<circle cx="89.9" cy="219.2" r=".63"/>
<circle cx="12.4" cy="224.3" r=".63"/>
<circle cx="265.2" cy="253.5" r=".63"/>
<circle cx="277.9" cy="253.5" r=".63"/>
<circle cx="256.3" cy="229.4" r=".63"/>
<circle cx="256.3" cy="243.3" r=".63"/>
<circle cx="239.8" cy="256" r=".63"/>
<circle cx="196.6" cy="215.4" r=".63"/>
<circle cx="192.8" cy="228.1" r=".63"/>
<circle cx="199.1" cy="240.8" r=".63"/>
<circle cx="206.8" cy="240.8" r=".63"/>
<circle cx="244.9" cy="97.3" r=".63"/>
<circle cx="244.9" cy="102.4" r=".63"/>
<circle cx="244.9" cy="74.4" r=".63"/>
<circle cx="244.9" cy="79.5" r=".63"/>
<circle cx="45.5" cy="272.5" r=".63"/>
<circle cx="45.5" cy="267.5" r=".63"/>
<circle cx="70.9" cy="267.5" r=".63"/>
<circle cx="70.9" cy="272.5" r=".63"/>
<circle cx="70.9" cy="275.1" r=".63"/>
</g>
<text font-size="6.9" fill="#00f" x="60.7" y="97.2">1/500 Gain</text>
<g font-size="5.8">
<text x="6.1" y="10.7">衰减放大电路</text>
<text x="6.1" y="199.9">档位切换与指示电路</text>
<text x="172.5" y="199.9">超幅检测与告警电路</text>
</g>
<g font-size="2.9" fill="#03f">
<text x="261.4" y="57.8">G=1</text>
<text x="256.3" y="89.5">G=10</text>
<text x="72.1" y="235.6">UP=50X</text>
<text x="72.1" y="239.4">DOWN=500X</text>
</g>
<text font-size="2.9" fill="#a00000" x="183.9" y="241.7">+</text>
<g font-size="2.6" fill="#a00000">
<text x="301.5" y="273.2">TITLE:</text>
<text x="394.1" y="276.6">REV:</text>
<text x="328.1" y="283.4">Company:</text>
<text x="393.9" y="283.9">Sheet:</text>
<text x="328.1" y="288.9">Date:</text>
<text x="363.4" y="289">Drawn By:</text>
</g>
<g font-size="2.4">
<text x="15" y="219.1">50X</text>
<text x="15" y="224.2">500X</text>
</g>
<g font-size="2.3" fill="#00f">
<text x="102.9" y="26.1">-2.5V</text>
<text x="140.7" y="26.1">+2.5V</text>
<text x="109" y="39.3">100nF</text>
<text x="119.4" y="39.3">22</text>
<text x="134.6" y="39.3">22</text>
<text x="147.1" y="39.3">100nF</text>
<text x="251.1" y="38.2">+2.5V</text>
<text x="256.9" y="47.2">SGM8061XN5/TR</text>
<text x="103.1" y="50.7">GND</text>
<text x="127" y="49.7">1K</text>
<text x="141.2" y="50.7">GND</text>
<text x="169.9" y="48.4">+2.5V</text>
<text x="11.3" y="58.6">2mm香蕉头</text>
<text x="41.5" y="59.9">2.2pF</text>
<text x="63.1" y="59.9">2.2pF</text>
<text x="83.4" y="59.9">2.2pF</text>
<text x="103.7" y="59.9">2.2pF</text>
<text x="176.6" y="59.9">1N4148WS</text>
<text x="41.7" y="65">1M</text>
<text x="63.3" y="64.9">1M</text>
<text x="83.6" y="64.9">1M</text>
<text x="103.9" y="64.9">1M</text>
<text x="127" y="60.9">330K</text>
<text x="251.5" y="69.8">-2.5V</text>
<text x="313.8" y="66.3">402</text>
<text x="113" y="74.9">7.5k</text>
<text x="124.2" y="74.9">100nF</text>
<text x="135.6" y="74.9">68pF</text>
<text x="148.3" y="74.9">100pF</text>
<text x="162.3" y="74.9">120pF</text>
<text x="176" y="74.9">1N4148WS</text>
<text x="261" y="73.9">402</text>
<text x="304.5" y="73.8">+2.5V</text>
<text x="320.3" y="76.1">GND</text>
<text x="260.9" y="78.9">820pF</text>
<text x="289.7" y="82.8">402</text>
<text x="310.2" y="82.7">SGM8061XN5/TR</text>
<text x="113.3" y="86.3">470</text>
<text x="134.9" y="86.3">10</text>
<text x="147.6" y="86.3">10</text>
<text x="161.5" y="86.3">10</text>
<text x="170.2" y="85.1">-2.5V</text>
<text x="339.2" y="87.8">49.9</text>
<text x="170.3" y="95.9">GND</text>
<text x="289.7" y="92.9">402</text>
<text x="385.1" y="95.5">BWSMA-KE-P001</text>
<text x="104.2" y="97.7">200</text>
<text x="260.9" y="96.7">220pF</text>
<text x="261" y="101.8">402</text>
<text x="351.5" y="99">NC</text>
<text x="169.9" y="106.8">+2.5V</text>
<text x="304.8" y="105.4">-2.5V</text>
<text x="113.3" y="109.2">470</text>
<text x="134.9" y="109.2">10</text>
<text x="147.6" y="109.2">10</text>
<text x="161.5" y="109.2">10</text>
<text x="251.5" y="109.6">-2.5V</text>
<text x="313.8" y="109.4">402</text>
<text x="345.7" y="110.4">GND</text>
<text x="379.5" y="110.1">GND</text>
<text x="176.6" y="118.1">1N4148WS</text>
<text x="314.2" y="114.5">2.2pF</text>
<text x="11.3" y="122.1">2mm香蕉头</text>
<text x="41.5" y="123.4">2.2pF</text>
<text x="63.1" y="123.4">2.2pF</text>
<text x="83.4" y="123.4">2.2pF</text>
<text x="103.7" y="123.4">2.2pF</text>
<text x="113" y="120.6">7.5k</text>
<text x="123.2" y="120.6">NC</text>
<text x="135.6" y="120.6">68pF</text>
<text x="148.3" y="120.6">100pF</text>
<text x="162.3" y="120.6">120pF</text>
<text x="41.7" y="128.5">1M</text>
<text x="63.3" y="128.4">1M</text>
<text x="83.6" y="128.4">1M</text>
<text x="103.9" y="128.4">1M</text>
<text x="176" y="133.3">1N4148WS</text>
<text x="258.8" y="132.4">SGM8061XN5/TR</text>
<text x="170.2" y="143.5">-2.5V</text>
<text x="251.1" y="141.2">+2.5V</text>
<text x="8.6" y="164">+2.5V</text>
<text x="20" y="164">+2.5V</text>
<text x="31.4" y="164">+2.5V</text>
<text x="49.2" y="164">+2.5V</text>
<text x="61.9" y="164">+2.5V</text>
<text x="74.6" y="164">+2.5V</text>
<text x="87.3" y="164">+2.5V</text>
<text x="101.3" y="164">+2.5V</text>
<text x="120.7" y="164.2">-2.5V</text>
<text x="132.1" y="164.2">-2.5V</text>
<text x="143.6" y="164.2">-2.5V</text>
<text x="161.3" y="164.2">-2.5V</text>
<text x="174" y="164.2">-2.5V</text>
<text x="186.7" y="164.2">-2.5V</text>
<text x="200.7" y="164.2">-2.5V</text>
<text x="214.7" y="164.2">-2.5V</text>
<text x="15" y="177.8">1uF</text>
<text x="26.4" y="177.8">1uF</text>
<text x="37.8" y="177.8">1uF</text>
<text x="55.6" y="177.7">100nF</text>
<text x="68.3" y="177.7">100nF</text>
<text x="81" y="177.7">100nF</text>
<text x="93.7" y="177.7">100nF</text>
<text x="107.7" y="177.7">100nF</text>
<text x="126.7" y="177.8">1uF</text>
<text x="138.2" y="177.8">1uF</text>
<text x="149.6" y="177.8">1uF</text>
<text x="167.4" y="177.7">100nF</text>
<text x="180.1" y="177.7">100nF</text>
<text x="192.8" y="177.7">100nF</text>
<text x="206.8" y="177.7">100nF</text>
<text x="220.7" y="177.7">100nF</text>
<text x="9.1" y="189.4">GND</text>
<text x="20.6" y="189.4">GND</text>
<text x="32" y="189.4">GND</text>
<text x="49.8" y="189.4">GND</text>
<text x="62.5" y="189.4">GND</text>
<text x="75.2" y="189.4">GND</text>
<text x="87.9" y="189.4">GND</text>
<text x="101.9" y="189.4">GND</text>
<text x="120.9" y="189.4">GND</text>
<text x="132.3" y="189.4">GND</text>
<text x="143.7" y="189.4">GND</text>
<text x="161.5" y="189.4">GND</text>
<text x="174.2" y="189.4">GND</text>
<text x="186.9" y="189.4">GND</text>
<text x="200.9" y="189.4">GND</text>
<text x="214.9" y="189.4">GND</text>
<text x="194.1" y="210">+5V</text>
<text x="64.5" y="213.5">+4.5V</text>
<text x="86" y="213.5">+2.5V</text>
<text x="120.3" y="214.8">+2.5V</text>
<text x="37.3" y="218.6">BLUE</text>
<text x="58.9" y="218.6">2.2k</text>
<text x="134.6" y="217.4">BL1551B</text>
<text x="37.3" y="223.7">BLUE</text>
<text x="58.9" y="223.7">2.2k</text>
<text x="116.6" y="223.8">SET_EN</text>
<text x="188.2" y="224.7">200</text>
<text x="198.4" y="224.7">200</text>
<text x="208.7" y="223.7">2.2k</text>
<text x="252.4" y="224.9">+4.5V</text>
<text x="75.4" y="231.3">TK-6580-1</text>
<text x="97" y="230.1">2.2k</text>
<text x="109.7" y="233.9">2.2k</text>
<text x="232.8" y="237.7">2.2k</text>
<text x="257.8" y="240">1k</text>
<text x="8.9" y="243.8">-4.5V</text>
<text x="104.2" y="243.8">-2.5V</text>
<text x="120.7" y="243.8">-2.5V</text>
<text x="182.5" y="246.6">3kHz</text>
<text x="257.6" y="249.2">TL432</text>
<text x="121.6" y="252.9">+2.5V</text>
<text x="135.8" y="255.5">BL1551B</text>
<text x="201.1" y="256.8">SS8050</text>
<text x="212.7" y="255.5">JC3H7C</text>
<text x="241.3" y="252.7">1k</text>
<text x="295.1" y="252.9">7.5k</text>
<text x="116.6" y="261.9">SET_EN</text>
<text x="223.3" y="259.4">S8550</text>
<text x="267.7" y="262.8">2.2pF</text>
<text x="61.5" y="266.9">10pF</text>
<text x="241.6" y="265.4">18k</text>
<text x="279.7" y="264.1">10k</text>
<text x="61.7" y="272">100</text>
<text x="195" y="273.7">PGND</text>
<text x="227" y="274.3">-4.5V</text>
<text x="237.2" y="274.3">-4.5V</text>
<text x="253" y="274.2">GND</text>
<text x="261.9" y="274.2">GND</text>
<text x="274.6" y="274.2">GND</text>
<text x="60.3" y="279.6">10K</text>
<text x="122" y="281.9">-2.5V</text>
</g>
<g font-size="2.3" fill="#000080">
<text x="109" y="37.1">C22</text>
<text x="119.4" y="37">R29</text>
<text x="134.6" y="37.1">R30</text>
<text x="147.1" y="37.1">C23</text>
<text x="127.1" y="47.2">R31</text>
<text x="257.3" y="44.6">U15</text>
<text x="11.5" y="56.1">U24</text>
<text x="29.3" y="59.9">C24</text>
<text x="50.9" y="59.9">C25</text>
<text x="72.5" y="59.9">C26</text>
<text x="92.8" y="59.9">C27</text>
<text x="127" y="58.6">R34</text>
<text x="176" y="57.3">D8</text>
<text x="29.3" y="65">R35</text>
<text x="50.9" y="64.9">R36</text>
<text x="72.5" y="64.9">R37</text>
<text x="92.8" y="64.9">R38</text>
<text x="301.1" y="66.3">R40</text>
<text x="113" y="72.6">R39</text>
<text x="124.2" y="72.6">C29</text>
<text x="135.6" y="72.6">C30</text>
<text x="148.3" y="72.6">C31</text>
<text x="162.3" y="72.6">C32</text>
<text x="176" y="72.6">D9</text>
<text x="247.8" y="73.9">R41</text>
<text x="134.9" y="84">R43</text>
<text x="147.6" y="84">R44</text>
<text x="161.5" y="84">R45</text>
<text x="247.8" y="78.9">C33</text>
<text x="277" y="82.8">R46</text>
<text x="310.6" y="80.2">U16</text>
<text x="113.3" y="84">R42</text>
<text x="326.5" y="87.8">R47</text>
<text x="104.2" y="95.5">R48</text>
<text x="277" y="92.9">R49</text>
<text x="384.9" y="92.9">RF1</text>
<text x="247.8" y="101.8">R56</text>
<text x="247.8" y="96.7">C36</text>
<text x="351.5" y="96.7">C44</text>
<text x="113.3" y="106.9">R52</text>
<text x="134.9" y="106.9">R53</text>
<text x="147.6" y="106.9">R54</text>
<text x="161.5" y="106.9">R55</text>
<text x="301.1" y="109.4">R58</text>
<text x="11.5" y="119.6">U25</text>
<text x="113" y="118.3">R59</text>
<text x="123.2" y="118.3">R60</text>
<text x="135.6" y="118.3">C37</text>
<text x="148.3" y="118.3">C38</text>
<text x="162.3" y="118.3">C39</text>
<text x="176.6" y="115.8">D10</text>
<text x="301.1" y="114.5">C35</text>
<text x="29.3" y="123.4">C40</text>
<text x="50.9" y="123.4">C41</text>
<text x="72.5" y="123.4">C42</text>
<text x="92.8" y="123.4">C43</text>
<text x="29.3" y="128.5">R62</text>
<text x="50.9" y="128.4">R63</text>
<text x="72.5" y="128.4">R64</text>
<text x="92.8" y="128.4">R65</text>
<text x="176" y="131">D11</text>
<text x="260.1" y="129.8">U17</text>
<text x="15" y="175.4">C3</text>
<text x="26.4" y="175.4">C46</text>
<text x="37.8" y="175.4">C47</text>
<text x="55.6" y="175.5">C9</text>
<text x="68.3" y="175.5">C48</text>
<text x="81" y="175.5">C49</text>
<text x="93.7" y="175.5">C56</text>
<text x="107.7" y="175.5">C62</text>
<text x="126.7" y="175.4">C55</text>
<text x="138.2" y="175.4">C53</text>
<text x="149.6" y="175.4">C52</text>
<text x="167.4" y="175.5">C54</text>
<text x="180.1" y="175.5">C51</text>
<text x="192.8" y="175.5">C50</text>
<text x="206.8" y="175.5">C57</text>
<text x="220.7" y="175.5">C63</text>
<text x="134.7" y="214.8">U21</text>
<text x="23.5" y="218.6">LED1</text>
<text x="45.8" y="218.6">R70</text>
<text x="208.4" y="221.2">R67</text>
<text x="23.5" y="223.7">LED2</text>
<text x="45.8" y="223.7">R72</text>
<text x="97.9" y="227.5">R73</text>
<text x="188.2" y="222.4">U18</text>
<text x="198.4" y="222.4">U19</text>
<text x="75.9" y="228.8">SW2</text>
<text x="109.3" y="231.3">R75</text>
<text x="232.5" y="235.1">R68</text>
<text x="257.8" y="237.7">R69</text>
<text x="183" y="249.1">BUZZER</text>
<text x="241.3" y="250.4">R71</text>
<text x="257.6" y="246.7">U22</text>
<text x="136" y="252.9">U26</text>
<text x="201.1" y="254.3">Q4</text>
<text x="212.9" y="253">U20</text>
<text x="223.3" y="256.8">Q5</text>
<text x="282.1" y="252.9">R74</text>
<text x="241.6" y="263.1">R76</text>
<text x="267.7" y="260.5">C45</text>
<text x="279.7" y="261.9">R33</text>
<text x="48.4" y="266.9">C34</text>
<text x="48.4" y="272">R50</text>
<text x="48.4" y="279.6">R57</text>
<text x="316.1" y="276.5">100MHz高压差分探头</text>
<text x="403.8" y="276.7">1.0</text>
<text x="345" y="283.5">衰减与放大</text>
<text x="405.3" y="284.1">1/1</text>
<text x="340" y="289.2">2024-03-02</text>
<text x="379.9" y="289.1">adminismk</text>
</g>
<g font-size="2.3">
<text x="246.7" y="47.5">3</text>
<text x="254.3" y="45.4" transform="rotate(-90 254.3 45.4)">5</text>
<text x="265" y="52.6">1</text>
<text x="246.7" y="57.7">4</text>
<text x="254.3" y="62.4" transform="rotate(-90 254.3 62.4)">2</text>
<text x="300.1" y="83.1">3</text>
<text x="307.6" y="80.9" transform="rotate(-90 307.6 80.9)">5</text>
<text x="318.4" y="88.2">1</text>
<text x="379.3" y="85.1" transform="rotate(-90 379.3 85.1)">3</text>
<text x="384.3" y="85.1" transform="rotate(-90 384.3 85.1)">4</text>
<text x="300.1" y="93.2">4</text>
<text x="374.4" y="90.2">5</text>
<text x="379.3" y="94" transform="rotate(-90 379.3 94)">2</text>
<text x="384.3" y="94" transform="rotate(-90 384.3 94)">1</text>
<text x="307.6" y="98" transform="rotate(-90 307.6 98)">2</text>
<text x="246.7" y="118.6">4</text>
<text x="254.3" y="115.7" transform="rotate(-90 254.3 115.7)">2</text>
<text x="265" y="123.7">1</text>
<text x="246.7" y="128.8">3</text>
<text x="254.3" y="132.7" transform="rotate(-90 254.3 132.7)">5</text>
<text x="73.4" y="221.5">2</text>
<text x="73.4" y="219">1</text>
<text x="84.8" y="221.5">5</text>
<text x="84.8" y="219">4</text>
<text x="130.4" y="220.2">5</text>
<text x="134" y="221.5">VCC</text>
<text x="142" y="221.5">A1</text>
<text x="147.2" y="220.2">1</text>
<text x="73.4" y="224.1">3</text>
<text x="84.8" y="224.1">6</text>
<text x="130.4" y="227.9">2</text>
<text x="130.4" y="224.1">6</text>
<text x="134" y="225.3">ENB</text>
<text x="143.3" y="225.3">B</text>
<text x="147.2" y="227.9">3</text>
<text x="147.2" y="224.1">4</text>
<text x="134" y="229.1">GND</text>
<text x="142" y="229.1">A2</text>
<text x="187.7" y="238">1</text>
<text x="187.7" y="240.6">2</text>
<text x="198.2" y="245" transform="rotate(-90 198.2 245)">3</text>
<text x="209.3" y="243">4</text>
<text x="225.8" y="243">1</text>
<text x="202.9" y="247.8">1</text>
<text x="209.3" y="248.1">3</text>
<text x="225.8" y="248.1">2</text>
<text x="258.6" y="251.4" transform="rotate(-90 258.6 251.4)">2</text>
<text x="198.2" y="253.9" transform="rotate(-90 198.2 253.9)">2</text>
<text x="258.6" y="257.8" transform="rotate(-90 258.6 257.8)">3</text>
<text x="258.8" y="255.3">1</text>
<text x="131.7" y="258.3">5</text>
<text x="131.7" y="262.2">6</text>
<text x="135.3" y="259.6">VCC</text>
<text x="135.3" y="263.4">ENB</text>
<text x="143.3" y="259.6">A1</text>
<text x="144.6" y="263.4">B</text>
<text x="148.5" y="258.3">1</text>
<text x="148.5" y="262.2">4</text>
<text x="131.7" y="266">2</text>
<text x="135.3" y="267.2">GND</text>
<text x="143.3" y="267.2">A2</text>
<text x="148.5" y="266">3</text>
</g>
<g font-size="2.2" fill="#a00000">
<text x="28.4" y="3.1">1</text>
<text x="78.2" y="3.1">2</text>
<text x="128" y="3.1">3</text>
<text x="177.8" y="3.1">4</text>
<text x="227.6" y="3.1">5</text>
<text x="277.4" y="3.1">6</text>
<text x="327.2" y="3.1">7</text>
<text x="376.9" y="3.1">8</text>
<text x="1.4" y="28.3">A</text>
<text x="413.4" y="28.3">A</text>
<text x="1.4" y="78.1">B</text>
<text x="413.4" y="78.1">B</text>
<text x="1.4" y="127.9">C</text>
<text x="413.4" y="127.9">C</text>
<text x="1.4" y="177.7">D</text>
<text x="413.4" y="177.7">D</text>
<text x="1.4" y="227.5">E</text>
<text x="413.4" y="227.5">E</text>
<text x="28.4" y="292.4">1</text>
<text x="78.2" y="292.4">2</text>
<text x="128" y="292.4">3</text>
<text x="177.8" y="292.4">4</text>
<text x="227.6" y="292.4">5</text>
<text x="277.4" y="292.4">6</text>
<text x="327.2" y="292.4">7</text>
<text x="376.9" y="292.4">8</text>
</g>
<g font-size="2.2" fill="#00f">
<text x="231.4" y="47.2">HV_IN+</text>
<text x="179.3" y="64.9">HV_IN-</text>
<text x="228.3" y="79.1">SIGNAL_A</text>
<text x="353.3" y="87.8">SIGNAL_OUT</text>
<text x="228.3" y="96.8">SIGNAL_D</text>
<text x="179.3" y="123.4">HV_IN+</text>
<text x="231.4" y="128.4">HV_IN-</text>
<text x="152.7" y="223.8">SIGNAL_A</text>
<text x="152.7" y="227.6">SIGNAL_B</text>
<text x="305.1" y="252.9">SIGNAL_OUT</text>
<text x="153.9" y="261.9">SIGNAL_C</text>
<text x="31.5" y="267">SIGNAL_B</text>
<text x="72.1" y="267">SIGNAL_C</text>
<text x="153.9" y="265.7">SIGNAL_D</text>
</g>
<g font-size="1.6">
<text x="255.2" y="52.6" transform="rotate(-90 255.2 52.6)">VCC</text>
<text x="255.2" y="57.2" transform="rotate(-90 255.2 57.2)">VSS</text>
<text x="308.5" y="88.2" transform="rotate(-90 308.5 88.2)">VCC</text>
<text x="308.5" y="92.8" transform="rotate(-90 308.5 92.8)">VSS</text>
<text x="255.2" y="122.8" transform="rotate(-90 255.2 122.8)">VSS</text>
<text x="255.2" y="127.6" transform="rotate(-90 255.2 127.6)">VCC</text>
</g>
</svg>
